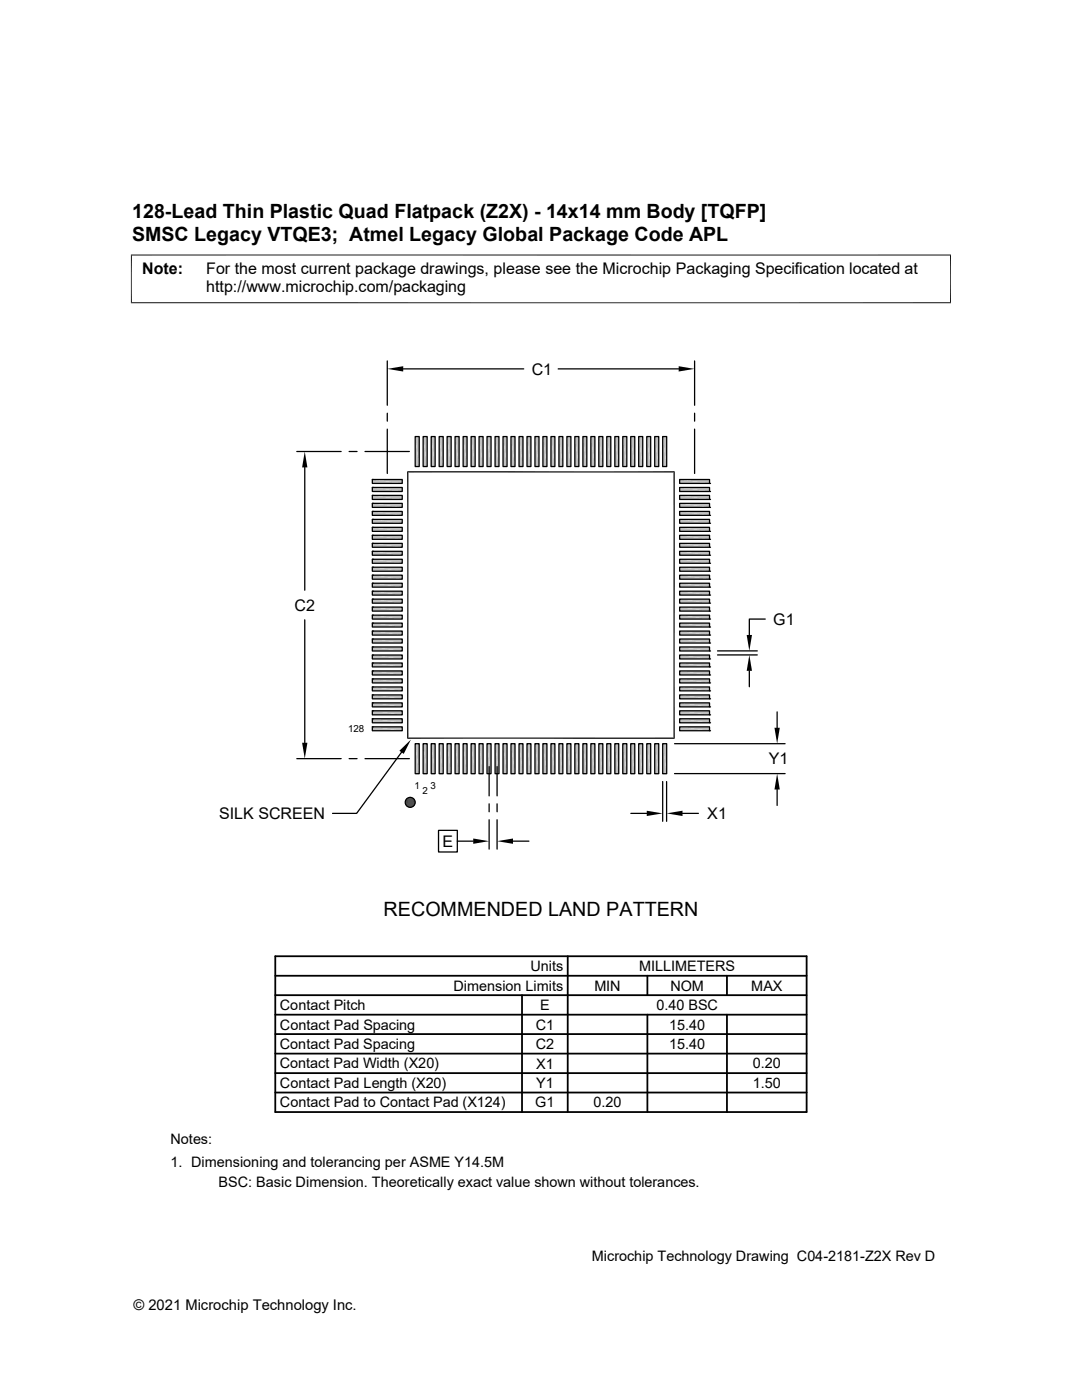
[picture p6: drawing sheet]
<svg xmlns="http://www.w3.org/2000/svg" width="216mm" height="279mm" viewBox="0 0 216 279" stroke-linecap="round" stroke-linejoin="round" font-family="sans-serif">
<g fill="#c0c0c0">
<path d="M132.2 87.1l.8 6h-.8z"/>
<path d="M132.2 87.1h.8v6z"/>
<path d="M130.6 87.1l.8 6h-.8z"/>
<path d="M130.6 87.1h.8v6z"/>
<path d="M129.1 87.1l.7 6h-.7z"/>
<path d="M129.1 87.1h.7v6z"/>
<path d="M127.4 87.1l.8 6h-.8z"/>
<path d="M127.4 87.1h.8v6z"/>
<path d="M125.9 87.1l.8 6h-.8z"/>
<path d="M125.9 87.1h.8v6z"/>
<path d="M124.3 87.1l.8 6h-.8z"/>
<path d="M124.3 87.1h.8v6z"/>
<path d="M122.7 87.1l.8 6h-.8z"/>
<path d="M122.7 87.1h.8v6z"/>
<path d="M121.1 87.1l.8 6h-.8z"/>
<path d="M121.1 87.1h.8v6z"/>
<path d="M119.5 87.1l.8 6h-.8z"/>
<path d="M119.5 87.1h.8v6z"/>
<path d="M117.9 87.1l.8 6h-.8z"/>
<path d="M117.9 87.1h.8v6z"/>
<path d="M116.3 87.1l.8 6h-.8z"/>
<path d="M116.3 87.1h.8v6z"/>
<path d="M114.7 87.1l.8 6h-.8z"/>
<path d="M114.7 87.1h.8v6z"/>
<path d="M113.1 87.1l.8 6h-.8z"/>
<path d="M113.1 87.1h.8v6z"/>
<path d="M111.5 87.1l.8 6h-.8z"/>
<path d="M111.5 87.1h.8v6z"/>
<path d="M109.9 87.1l.8 6h-.8z"/>
<path d="M109.9 87.1h.8v6z"/>
<path d="M108.3 87.1l.8 6h-.8z"/>
<path d="M108.3 87.1h.8v6z"/>
<path d="M106.7 87.1l.8 6h-.8z"/>
<path d="M106.7 87.1h.8v6z"/>
<path d="M105.2 87.1l.7 6h-.7z"/>
<path d="M105.2 87.1h.7v6z"/>
<path d="M103.6 87.1l.8 6h-.8z"/>
<path d="M103.6 87.1h.8v6z"/>
<path d="M102 87.1l.8 6h-.8z"/>
<path d="M102 87.1h.8v6z"/>
<path d="M100.4 87.1l.8 6h-.8z"/>
<path d="M100.4 87.1h.8v6z"/>
<path d="M98.8 87.1l.8 6h-.8z"/>
<path d="M98.8 87.1h.8v6z"/>
<path d="M97.2 87.1l.8 6h-.8z"/>
<path d="M97.2 87.1h.8v6z"/>
<path d="M95.6 87.1l.8 6h-.8z"/>
<path d="M95.6 87.1h.8v6z"/>
<path d="M94 87.1l.8 6h-.8z"/>
<path d="M94 87.1h.8v6z"/>
<path d="M92.4 87.1l.8 6h-.8z"/>
<path d="M92.4 87.1h.8v6z"/>
<path d="M90.8 87.1l.8 6h-.8z"/>
<path d="M90.8 87.1h.8v6z"/>
<path d="M89.2 87.1l.8 6h-.8z"/>
<path d="M89.2 87.1h.8v6z"/>
<path d="M87.6 87.1l.8 6h-.8z"/>
<path d="M87.6 87.1h.8v6z"/>
<path d="M86 87.1l.8 6h-.8z"/>
<path d="M86 87.1h.8v6z"/>
<path d="M84.4 87.1l.8 6h-.8z"/>
<path d="M84.4 87.1h.8v6z"/>
<path d="M82.8 87.1l.9 6h-.9z"/>
<path d="M82.8 87.1h.9v6z"/>
<path d="M135.6 95.7l6 .8h-6z"/>
<path d="M135.6 95.7h6v.8z"/>
<path d="M74.3 95.7l6 .8h-6z"/>
<path d="M74.3 95.7h6v.8z"/>
<path d="M135.6 97.3l6 .8h-6z"/>
<path d="M135.6 97.3h6v.8z"/>
<path d="M74.3 97.3l6 .8h-6z"/>
<path d="M74.3 97.3h6v.8z"/>
<path d="M135.6 98.9l6 .8h-6z"/>
<path d="M135.6 98.9h6v.8z"/>
<path d="M74.3 98.9l6 .8h-6z"/>
<path d="M74.3 98.9h6v.8z"/>
<path d="M135.6 100.5l6 .8h-6z"/>
<path d="M135.6 100.5h6v.8z"/>
<path d="M74.3 100.5l6 .8h-6z"/>
<path d="M74.3 100.5h6v.8z"/>
<path d="M135.6 102.1l6 .7h-6z"/>
<path d="M135.6 102.1h6v.7z"/>
<path d="M74.3 102.1l6 .7h-6z"/>
<path d="M74.3 102.1h6v.7z"/>
<path d="M135.6 103.7l6 .7h-6z"/>
<path d="M135.6 103.7h6v.7z"/>
<path d="M74.3 103.7l6 .7h-6z"/>
<path d="M74.3 103.7h6v.7z"/>
<path d="M135.6 105.2l6 .8h-6z"/>
<path d="M135.6 105.2h6v.8z"/>
<path d="M74.3 105.2l6 .8h-6z"/>
<path d="M74.3 105.2h6v.8z"/>
<path d="M135.6 106.8l6 .8h-6z"/>
<path d="M135.6 106.8h6v.8z"/>
<path d="M74.3 106.8l6 .8h-6z"/>
<path d="M74.3 106.8h6v.8z"/>
<path d="M135.6 108.4l6 .8h-6z"/>
<path d="M135.6 108.4h6v.8z"/>
<path d="M74.3 108.4l6 .8h-6z"/>
<path d="M74.3 108.4h6v.8z"/>
<path d="M135.6 110l6 .8h-6z"/>
<path d="M135.6 110h6v.8z"/>
<path d="M74.3 110l6 .8h-6z"/>
<path d="M74.3 110h6v.8z"/>
<path d="M135.6 111.6l6 .8h-6z"/>
<path d="M135.6 111.6h6v.8z"/>
<path d="M74.3 111.6l6 .8h-6z"/>
<path d="M74.3 111.6h6v.8z"/>
<path d="M135.6 113.2l6 .8h-6z"/>
<path d="M135.6 113.2h6v.8z"/>
<path d="M74.3 113.2l6 .8h-6z"/>
<path d="M74.3 113.2h6v.8z"/>
<path d="M135.6 114.8l6 .8h-6z"/>
<path d="M135.6 114.8h6v.8z"/>
<path d="M74.3 114.8l6 .8h-6z"/>
<path d="M74.3 114.8h6v.8z"/>
<path d="M135.6 116.4l6 .8h-6z"/>
<path d="M135.6 116.4h6v.8z"/>
<path d="M74.3 116.4l6 .8h-6z"/>
<path d="M74.3 116.4h6v.8z"/>
<path d="M135.6 118l6 .8h-6z"/>
<path d="M135.6 118h6v.8z"/>
<path d="M74.3 118l6 .8h-6z"/>
<path d="M74.3 118h6v.8z"/>
<path d="M135.6 119.6l6 .8h-6z"/>
<path d="M135.6 119.6h6v.8z"/>
<path d="M74.3 119.6l6 .8h-6z"/>
<path d="M74.3 119.6h6v.8z"/>
<path d="M135.6 121.2l6 .8h-6z"/>
<path d="M135.6 121.2h6v.8z"/>
<path d="M74.3 121.2l6 .8h-6z"/>
<path d="M74.3 121.2h6v.8z"/>
<path d="M135.6 122.8l6 .7h-6z"/>
<path d="M135.6 122.8h6v.7z"/>
<path d="M74.3 122.8l6 .7h-6z"/>
<path d="M74.3 122.8h6v.7z"/>
<path d="M135.6 124.4l6 .7h-6z"/>
<path d="M135.6 124.4h6v.7z"/>
<path d="M74.3 124.4l6 .7h-6z"/>
<path d="M74.3 124.4h6v.7z"/>
<path d="M135.6 125.9l6 .8h-6z"/>
<path d="M135.6 125.9h6v.8z"/>
<path d="M74.3 125.9l6 .8h-6z"/>
<path d="M74.3 125.9h6v.8z"/>
<path d="M135.6 127.5l6 .8h-6z"/>
<path d="M135.6 127.5h6v.8z"/>
<path d="M74.3 127.5l6 .8h-6z"/>
<path d="M74.3 127.5h6v.8z"/>
<path d="M135.6 129.1l6 .8h-6z"/>
<path d="M135.6 129.1h6v.8z"/>
<path d="M74.3 129.1l6 .8h-6z"/>
<path d="M74.3 129.1h6v.8z"/>
<path d="M135.6 130.7l6 .8h-6z"/>
<path d="M135.6 130.7h6v.8z"/>
<path d="M74.3 130.7l6 .8h-6z"/>
<path d="M74.3 130.7h6v.8z"/>
<path d="M135.6 132.3l6 .8h-6z"/>
<path d="M135.6 132.3h6v.8z"/>
<path d="M74.3 132.3l6 .8h-6z"/>
<path d="M74.3 132.3h6v.8z"/>
<path d="M135.6 133.9l6 .8h-6z"/>
<path d="M135.6 133.9h6v.8z"/>
<path d="M74.3 133.9l6 .8h-6z"/>
<path d="M74.3 133.9h6v.8z"/>
<path d="M135.6 135.5l6 .8h-6z"/>
<path d="M135.6 135.5h6v.8z"/>
<path d="M74.3 135.5l6 .8h-6z"/>
<path d="M74.3 135.5h6v.8z"/>
<path d="M135.6 137.1l6 .8h-6z"/>
<path d="M135.6 137.1h6v.8z"/>
<path d="M74.3 137.1l6 .8h-6z"/>
<path d="M74.3 137.1h6v.8z"/>
<path d="M135.6 138.7l6 .8h-6z"/>
<path d="M135.6 138.7h6v.8z"/>
<path d="M74.3 138.7l6 .8h-6z"/>
<path d="M74.3 138.7h6v.8z"/>
<path d="M135.6 140.3l6 .8h-6z"/>
<path d="M135.6 140.3h6v.8z"/>
<path d="M74.3 140.3l6 .8h-6z"/>
<path d="M74.3 140.3h6v.8z"/>
<path d="M135.6 141.9l6 .8h-6z"/>
<path d="M135.6 141.9h6v.8z"/>
<path d="M74.3 141.9l6 .8h-6z"/>
<path d="M74.3 141.9h6v.8z"/>
<path d="M135.6 143.4l6 .9h-6z"/>
<path d="M135.6 143.4h6v.9z"/>
<path d="M74.3 143.4l6 .9h-6z"/>
<path d="M74.3 143.4h6v.9z"/>
<path d="M135.6 145.1l6 .7h-6z"/>
<path d="M135.6 145.1h6v.7z"/>
<path d="M74.3 145.1l6 .7h-6z"/>
<path d="M74.3 145.1h6v.7z"/>
<path d="M132.2 148.4l.8 6h-.8z"/>
<path d="M132.2 148.4h.8v6z"/>
<path d="M130.6 148.4l.8 6h-.8z"/>
<path d="M130.6 148.4h.8v6z"/>
<path d="M129.1 148.4l.7 6h-.7z"/>
<path d="M129.1 148.4h.7v6z"/>
<path d="M127.4 148.4l.8 6h-.8z"/>
<path d="M127.4 148.4h.8v6z"/>
<path d="M125.9 148.4l.8 6h-.8z"/>
<path d="M125.9 148.4h.8v6z"/>
<path d="M124.3 148.4l.8 6h-.8z"/>
<path d="M124.3 148.4h.8v6z"/>
<path d="M122.7 148.4l.8 6h-.8z"/>
<path d="M122.7 148.4h.8v6z"/>
<path d="M121.1 148.4l.8 6h-.8z"/>
<path d="M121.1 148.4h.8v6z"/>
<path d="M119.5 148.4l.8 6h-.8z"/>
<path d="M119.5 148.4h.8v6z"/>
<path d="M117.9 148.4l.8 6h-.8z"/>
<path d="M117.9 148.4h.8v6z"/>
<path d="M116.3 148.4l.8 6h-.8z"/>
<path d="M116.3 148.4h.8v6z"/>
<path d="M114.7 148.4l.8 6h-.8z"/>
<path d="M114.7 148.4h.8v6z"/>
<path d="M113.1 148.4l.8 6h-.8z"/>
<path d="M113.1 148.4h.8v6z"/>
<path d="M111.5 148.4l.8 6h-.8z"/>
<path d="M111.5 148.4h.8v6z"/>
<path d="M109.9 148.4l.8 6h-.8z"/>
<path d="M109.9 148.4h.8v6z"/>
<path d="M108.3 148.4l.8 6h-.8z"/>
<path d="M108.3 148.4h.8v6z"/>
<path d="M106.7 148.4l.8 6h-.8z"/>
<path d="M106.7 148.4h.8v6z"/>
<path d="M105.2 148.4l.7 6h-.7z"/>
<path d="M105.2 148.4h.7v6z"/>
<path d="M103.6 148.4l.8 6h-.8z"/>
<path d="M103.6 148.4h.8v6z"/>
<path d="M102 148.4l.8 6h-.8z"/>
<path d="M102 148.4h.8v6z"/>
<path d="M100.4 148.4l.8 6h-.8z"/>
<path d="M100.4 148.4h.8v6z"/>
<path d="M98.8 148.4l.8 6h-.8z"/>
<path d="M98.8 148.4h.8v6z"/>
<path d="M97.2 148.4l.8 6h-.8z"/>
<path d="M97.2 148.4h.8v6z"/>
<path d="M95.6 148.4l.8 6h-.8z"/>
<path d="M95.6 148.4h.8v6z"/>
<path d="M94 148.4l.8 6h-.8z"/>
<path d="M94 148.4h.8v6z"/>
<path d="M92.4 148.4l.8 6h-.8z"/>
<path d="M92.4 148.4h.8v6z"/>
<path d="M90.8 148.4l.8 6h-.8z"/>
<path d="M90.8 148.4h.8v6z"/>
<path d="M89.2 148.4l.8 6h-.8z"/>
<path d="M89.2 148.4h.8v6z"/>
<path d="M87.6 148.4l.8 6h-.8z"/>
<path d="M87.6 148.4h.8v6z"/>
<path d="M86 148.4l.8 6h-.8z"/>
<path d="M86 148.4h.8v6z"/>
<path d="M84.4 148.4l.8 6h-.8z"/>
<path d="M84.4 148.4h.8v6z"/>
<path d="M82.8 148.4l.9 6h-.9z"/>
<path d="M82.8 148.4h.9v6z"/>
</g>
<g fill="none" stroke="#000" stroke-width=".25">
<path d="M77.3 72v8.9M80.5 73.6h24M111.4 73.6h24M138.6 72v8.9M59.2 90.1h8.9M60.8 93.3v24.5M69.7 90.1h1.5M72.8 90.1h8.9M74.3 95.7h6v.8h-6zM74.3 95.7h.1M74.3 97.3h6v.8h-6zM74.3 97.3h.1"/>
<path d="M74.3 98.9h6v.8h-6zM74.3 98.9h.1M77.3 82.5v1.6M77.3 85.6v8.9M81.2 94.2h53.4M81.4 94v53.4M82.8 87.1h.9v6h-.9zM84.4 87.1h.8v6h-.8zM86 87.1h.8v6h-.8zM87.6 87.1h.8v6h-.8zM89.2 87.1h.8v6h-.8zM90.8 87.1h.8v6h-.8z"/>
<path d="M92.4 87.1h.8v6h-.8zM94 87.1h.8v6h-.8zM95.6 87.1h.8v6h-.8zM97.2 87.1h.8v6h-.8zM98.8 87.1h.8v6h-.8zM100.4 87.1h.8v6h-.8zM102 87.1h.8v6h-.8zM103.6 87.1h.8v6h-.8zM105.2 87.1h.7v6h-.7zM106.7 87.1h.8v6h-.8zM108.3 87.1h.8v6h-.8zM109.9 87.1h.8v6h-.8z"/>
<path d="M111.5 87.1h.8v6h-.8zM113.1 87.1h.8v6h-.8zM114.7 87.1h.8v6h-.8zM116.3 87.1h.8v6h-.8zM117.9 87.1h.8v6h-.8zM119.5 87.1h.8v6h-.8zM121.1 87.1h.8v6h-.8zM122.7 87.1h.8v6h-.8zM124.3 87.1h.8v6h-.8zM125.9 87.1h.8v6h-.8zM127.4 87.1h.8v6h-.8zM129.1 87.1h.7v6h-.7z"/>
<path d="M130.6 87.1h.8v6h-.8zM132.2 87.1h.8v6h-.8zM134.5 94v53.4M135.6 98.9h6v.8h-6zM135.6 97.3h6v.8h-6zM135.6 95.7h6v.8h-6zM138.6 82.5v1.6M138.6 85.6v8.9M141.6 99.7h.1M141.6 98.1h.1M141.6 96.5h.1M74.3 100.5h6v.8h-6z"/>
<path d="M74.3 100.5h.1M74.3 102.1h6v.7h-6zM74.3 102.1h.1M74.3 103.7h6v.7h-6zM74.3 103.7h.1M74.3 105.2h6v.8h-6zM74.3 105.2h.1M74.3 106.8h6v.8h-6zM74.3 106.8h.1M74.3 108.4h6v.8h-6zM74.3 108.4h.1M74.3 110h6v.8h-6z"/>
<path d="M74.3 110h.1M74.3 111.6h6v.8h-6zM74.3 111.6h.1M74.3 113.2h6v.8h-6zM74.3 113.2h.1M74.3 114.8h6v.8h-6zM74.3 114.8h.1M74.3 116.4h6v.8h-6zM74.3 116.4h.1M74.3 118h6v.8h-6zM74.3 118h.1M74.3 119.6h6v.8h-6z"/>
<path d="M74.3 119.6h.1M135.6 119.6h6v.8h-6zM135.6 118h6v.8h-6zM135.6 116.4h6v.8h-6zM135.6 114.8h6v.8h-6zM135.6 113.2h6v.8h-6zM135.6 111.6h6v.8h-6zM135.6 110h6v.8h-6zM135.6 108.4h6v.8h-6zM135.6 106.8h6v.8h-6zM135.6 105.2h6v.8h-6zM135.6 103.7h6v.7h-6z"/>
<path d="M135.6 102.1h6v.7h-6zM135.6 100.5h6v.8h-6zM141.6 118.8h.1M141.6 117.2h.1M141.6 115.6h.1M141.6 114h.1M141.6 112.4h.1M141.6 110.8h.1M141.6 109.2h.1M141.6 107.6h.1M141.6 106h.1M141.6 104.4h.1"/>
<path d="M141.6 102.8h.1M141.6 101.3h.1M60.8 123.7v24.5M74.3 121.2h6v.8h-6zM74.3 121.2h.1M74.3 122.8h6v.7h-6zM74.3 122.8h.1M74.3 124.4h6v.7h-6zM74.3 124.4h.1M74.3 125.9h6v.8h-6zM74.3 125.9h.1M74.3 127.5h6v.8h-6z"/>
<path d="M74.3 127.5h.1M74.3 129.1h6v.8h-6zM74.3 129.1h.1M74.3 130.7h6v.8h-6zM74.3 130.7h.1M74.3 132.3h6v.8h-6zM74.3 132.3h.1M74.3 133.9h6v.8h-6zM74.3 133.9h.1M74.3 135.5h6v.8h-6zM74.3 135.5h.1M74.3 137.1h6v.8h-6z"/>
<path d="M74.3 137.1h.1M74.3 138.7h6v.8h-6zM74.3 138.7h.1M135.6 138.7h6v.8h-6zM135.6 137.1h6v.8h-6zM135.6 135.5h6v.8h-6zM135.6 133.9h6v.8h-6zM135.6 132.3h6v.8h-6zM135.6 130.7h6v.8h-6zM135.6 129.1h6v.8h-6zM135.6 127.5h6v.8h-6zM135.6 125.9h6v.8h-6z"/>
<path d="M135.6 124.4h6v.7h-6zM135.6 122.8h6v.7h-6zM135.6 121.2h6v.8h-6zM141.6 139.5h.1M141.6 137.9h.1M141.6 136.3h.1M141.6 134.7h.1M141.6 133.1h.1M141.6 131.5h.1M141.6 129.9h.1M141.6 128.3h.1M141.6 126.7h.1"/>
<path d="M141.6 125.1h.1M141.6 123.5h.1M141.6 122h.1M141.6 120.4h.1M143.2 130.7h7.9M143.2 129.9h7.9M149.5 133.9v3.2M152.7 123.5h-3.2v3.2M59.2 151.4h8.9M69.7 151.4h1.5M72.8 151.4h8.9M74.3 140.3h6v.8h-6z"/>
<path d="M74.3 140.3h.1M74.3 141.9h6v.8h-6zM74.3 141.9h.1M74.3 143.4h6v.9h-6zM74.3 143.4h.1M74.3 145.1h6v.7h-6zM74.3 145.1h.1M80.1 150.1l-8.9 12.2h-4.8M81.2 147.3h53.4M82.8 148.4h.9v6h-.9zM84.4 148.4h.8v6h-.8zM86 148.4h.8v6h-.8z"/>
<path d="M87.6 148.4h.8v6h-.8zM89.2 148.4h.8v6h-.8zM90.8 148.4h.8v6h-.8zM92.4 148.4h.8v6h-.8zM94 148.4h.8v6h-.8zM95.6 148.4h.8v6h-.8zM97.2 148.4h.8v6h-.8zM97.6 153v5.8M98.8 148.4h.8v6h-.8zM99.2 153v5.8M100.4 148.4h.8v6h-.8zM102 148.4h.8v6h-.8z"/>
<path d="M103.6 148.4h.8v6h-.8zM105.2 148.4h.7v6h-.7zM106.7 148.4h.8v6h-.8zM108.3 148.4h.8v6h-.8zM109.9 148.4h.8v6h-.8zM111.5 148.4h.8v6h-.8zM113.1 148.4h.8v6h-.8zM114.7 148.4h.8v6h-.8zM116.3 148.4h.8v6h-.8zM117.9 148.4h.8v6h-.8zM119.5 148.4h.8v6h-.8zM121.1 148.4h.8v6h-.8z"/>
<path d="M122.7 148.4h.8v6h-.8zM124.3 148.4h.8v6h-.8zM125.9 148.4h.8v6h-.8zM127.4 148.4h.8v6h-.8zM129.1 148.4h.7v6h-.7zM130.6 148.4h.8v6h-.8zM132.2 148.4h.8v6h-.8zM132.2 156v7.9M133 156v7.9M134.6 154.4h22.1M134.6 148.4h22.1M135.6 145.1h6v.7h-6z"/>
<path d="M135.6 143.4h6v.9h-6zM135.6 141.9h6v.8h-6zM135.6 140.3h6v.8h-6zM141.6 145.8h.1M141.6 144.3h.1M141.6 142.7h.1M141.6 141.1h.1M155.1 142.1v3.1M155.1 157.6v3.1M87.5 165.7h3.7v4.3h-3.7zM91.2 167.9h3.2M97.6 160.4v1.6"/>
<path d="M97.6 163.6v5.9M99.2 160.4v1.6M99.2 163.6v5.9M102.4 167.9h3.1M125.9 162.3h3.2M136.2 162.3h3.2"/>
<circle cx="81.9" cy="160.1" r=".99"/>
</g>
<g fill="none" stroke="#000" stroke-width=".36">
<path d="M54.9 194.7h106.1M54.9 190.8h106.1v31.1h-106.1zM54.9 198.6h106.1M104.2 198.6v23.3M113.3 190.8v31.1M129.2 194.7v3.9M145.1 194.7v3.9M54.9 210.3h106.1M54.9 214.2h106.1M54.9 202.5h106.1M54.9 218h106.1M54.9 206.4h106.1"/>
<path d="M129.2 202.5v19.4M145.1 202.5v19.4"/>
</g>
<path d="M26.1 50.9h163.7M26.2 50.8v9.7M189.7 50.8v9.7M26.1 60.4h163.7M80.8 160h2M80.8 160.1h2.1M80.8 160.2h2.1M80.8 160.3h2" fill="none" stroke="#000" stroke-width=".2"/>
<g fill="#000">
<path d="M77.3 73.6l3.2-.5v1zM135.4 73.1l3.2 .5-3.2 .5zM60.8 90.1l.5 3.2h-1zM149.5 130.7l.6 3.2h-1.1zM149 126.7h1.1l-.6 3.2zM60.3 148.2h1l-.5 3.2zM79.7 149.8l2.3-2.2-1.4 2.9zM80.9 159.9h1.9v.1zM80.9 159.9h1.9zM80.9 159.8l1.9 .1zM80.9 159.7l1.9 .1h-1.9zM80.9 159.7h1.8l.1 .1z"/>
<path d="M81 159.6l1.7 .1zM81 159.5l1.7 .1zM81.1 159.4l1.5 .1h-1.6zM81.1 159.4l1.5 .1zM81.2 159.4h1.4zM81.2 159.4h1.3zM81.3 159.3l1.2 .1zM81.3 159.3h1.1zM81.3 159.3h1zM81.4 159.2l.9 .1zM81.4 159.2h.9zM81.5 159.2h.8z"/>
<path d="M81.5 159.2h.7zM81.6 159.2h.6zM81.6 159.2h.5zM81.7 159.1l.4 .1zM81.7 159.1h.3zM155.1 154.4l.5 3.2h-1.1zM154.5 145.2h1.1l-.5 3.2zM80.9 160.3l1.9 .1zM80.9 160.3h1.9zM80.9 160.4l1.9 .1zM80.9 160.4h1.9zM80.9 160.5l1.8 .1z"/>
<path d="M80.9 160.5h1.9zM80.9 160.6l1.8 .1zM80.9 160.6h1.8zM81 160.7l1.6 .1zM81 160.7h1.7zM81 160.8h1.6zM81.1 160.8l1.4 .1zM81.1 160.8h1.5zM81.2 160.9l1.2 .1zM81.2 160.9h1.3zM81.3 161h1zM81.3 161h1.1z"/>
<path d="M81.3 161l1 .1zM81.4 161.1h.8zM81.4 161.1h.9zM81.5 161.1h.6zM81.5 161.1h.7zM81.6 161.1h.4zM81.6 161.1h.5zM81.7 161.1h.3zM94.4 167.3l3.2 .6-3.2 .5zM99.2 167.9l3.2-.6v1.1zM129.1 161.8l3.1 .5-3.1 .6zM133 162.3l3.2-.5v1.1z"/>
</g>
<g font-size="3.9">
<text x="26.4" y="43.5">128-Lead Thin Plastic Quad Flatpack (Z2X) - 14x14 mm Body [TQFP]</text>
<text x="26.4" y="48.1">SMSC Legacy VTQE3; Atmel Legacy Global Package Code APL</text>
<text x="76.5" y="182.8">RECOMMENDED LAND PATTERN</text>
</g>
<g font-size="3.2">
<text x="28.4" y="54.7">Note:</text>
<text x="41.1" y="58.3">http://www.microchip.com/packaging</text>
<text x="41.1" y="54.7">For the most current package drawings, please see the Microchip Packaging Specification located at</text>
<text x="106.1" y="74.7">C1</text>
<text x="58.8" y="121.9">C2</text>
<text x="154.3" y="124.7">G1</text>
<text x="153.4" y="152.5">Y1</text>
<text x="43.7" y="163.4">SILK SCREEN</text>
<text x="141.1" y="163.5">X1</text>
<text x="88.3" y="169">E</text>
</g>
<g font-size="2.9">
<text x="90.5" y="197.7">Dimension Limits</text>
<text x="105.8" y="193.8">Units</text>
<text x="118.6" y="197.7">MIN</text>
<text x="127.5" y="193.8">MILLIMETERS</text>
<text x="133.8" y="197.7">NOM</text>
<text x="149.9" y="197.7">MAX</text>
<text x="55.8" y="201.6">Contact Pitch</text>
<text x="107.8" y="201.6">E</text>
<text x="131" y="201.6">0.40 BSC</text>
<text x="55.8" y="209.4">Contact Pad Spacing</text>
<text x="55.8" y="205.5">Contact Pad Spacing</text>
<text x="106.9" y="209.4">C2</text>
<text x="106.9" y="205.5">C1</text>
<text x="133.5" y="205.5">15.40</text>
<text x="133.5" y="209.4">15.40</text>
<text x="55.8" y="213.2">Contact Pad Width (X20)</text>
<text x="107" y="213.3">X1</text>
<text x="150.2" y="213.2">0.20</text>
<text x="55.8" y="221">Contact Pad to Contact Pad (X124)</text>
<text x="55.8" y="217.1">Contact Pad Length (X20)</text>
<text x="106.8" y="221">G1</text>
<text x="107" y="217.1">Y1</text>
<text x="118.4" y="221">0.20</text>
<text x="150.2" y="217.1">1.50</text>
<text x="34" y="228.3">Notes:</text>
<text x="34" y="232.9">1. Dimensioning and tolerancing per ASME Y14.5M</text>
<text x="43.6" y="237">BSC: Basic Dimension. Theoretically exact value shown without tolerances.</text>
<text x="118.1" y="251.7">Microchip Technology Drawing C04-2181-Z2X Rev D</text>
<text x="26.6" y="261.3">© 2021 Microchip Technology Inc.</text>
</g>
<g font-size="1.9">
<text x="69.5" y="146.1">128</text>
<text x="82.7" y="157.4">1</text>
<text x="84.3" y="158.4">2</text>
<text x="85.9" y="157.4">3</text>
</g>
</svg>
